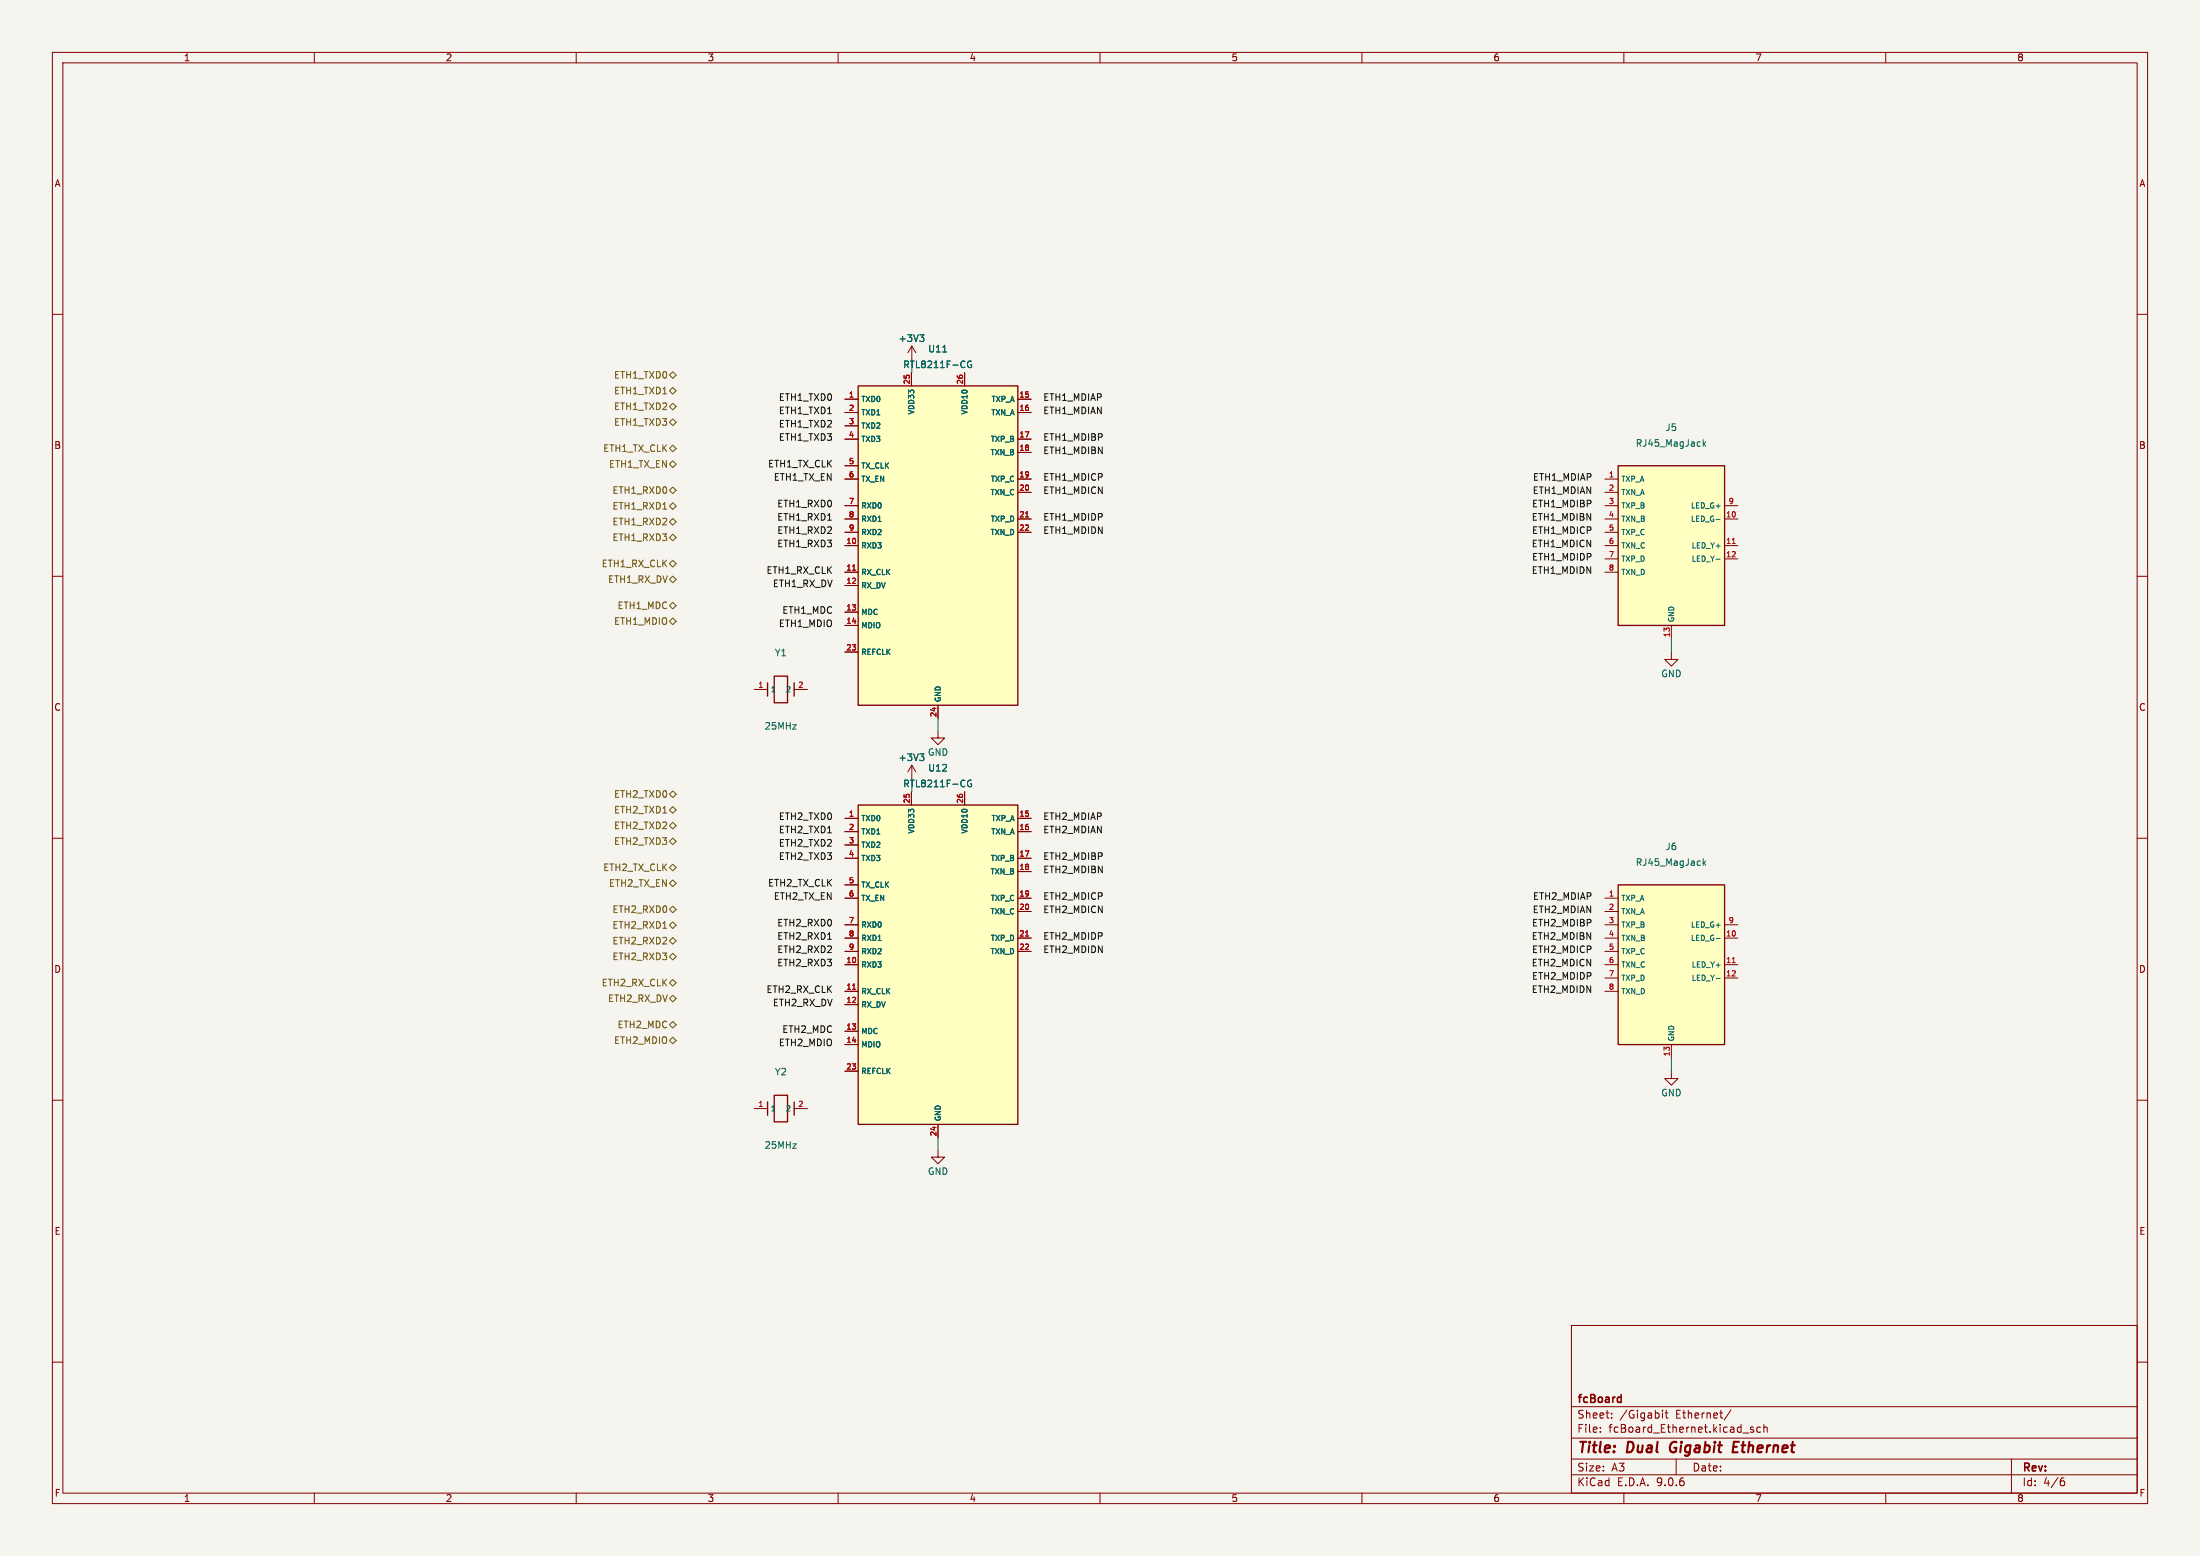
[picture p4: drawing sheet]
<svg xmlns="http://www.w3.org/2000/svg" width="420mm" height="297mm" viewBox="0 0 420 297" stroke-linecap="round" stroke-linejoin="round" font-family="sans-serif">
<path d="M0 0h420v297h-420z" fill="#f5f4ef" stroke="#f5f4ef" stroke-width=".19"/>
<g fill="none" stroke="#840000" stroke-width=".19">
<path d="M10 10h400v277h-400zM12 12h396v273h-396zM60 10v2M110 10v2M160 10v2M210 10v2M260 10v2M310 10v2M360 10v2M10 60h2M408 60h2M10 110h2"/>
<path d="M408 110h2M10 160h2M408 160h2M10 210h2M408 210h2M300 253h108v32h-108zM10 260h2M300 278.5h108M300 274.5h108M300 268.5h108M305.5 273.2v.2M305.5 272.5v.1"/>
<path d="M307.7 270.5v.2M307.7 269.8v.1M317.4 269.2v.1M317.4 269.7v1M317.9 269.7h.5M318.1 269.2v1.3l.3 .2M320 278.5v3M330.4 269.1l-1.2 1.9M332.7 273.5h1.2M334.7 272.5l-.3-.1-.2 .2v.2l.5 .2v.3h-.5M336.1 272.5l-.4-.1-.3 .3 .1 .6h.6M336.7 272.5l.2-.1 .4 .1 .1 .9"/>
<path d="M336.7 271.9v1.5M384 278.5v6.5M408 260h2M60 285v2M110 285v2M160 285v2M210 285v2M260 285v2M300 281.5h108M310 285v2M360 285v2M393.6 282.7h.4l.2 .2-.1 .5-.5 .2"/>
<path d="M394 282.1l-.4 .1"/>
</g>
<path d="M319.1 275.5a1.27 1.27 0 0 0 0 1.6M330.9 276.2h.7M332 275.2h-1l-.2 2h.9" fill="none" stroke="#840000" stroke-width=".4"/>
<path d="M308.9 168.9h20.3v30.5h-20.3z" fill="#ffffc2"/>
<path d="M308.9 168.9h20.3v30.5h-20.3z" fill="none" stroke="#840000" stroke-width=".25"/>
<g fill="none" stroke="#840000" stroke-width=".19">
<path d="M174.1 66.1l-.8 1.2M174.1 66.1l.7 1.2M174.1 66.1v2.5M306.4 171.4h2.5M306.4 174h2.5M306.4 176.5h2.5M306.4 179.1h2.5M329.2 176.5h2.6M329.2 179.1h2.6M306.4 181.6h2.5M306.4 184.1h2.5M306.4 186.7h2.5"/>
<path d="M306.4 189.2h2.5M319.1 199.4v2.5M329.2 184.1h2.6M329.2 186.7h2.6"/>
</g>
<path d="M175.6 63.9h.8l-.5 .5M176.1 64.4l.3 .2v.3l-.3 .3M325.1 163.9v1.3M325.3 164.7l.3 .5M325.6 164.3l-.5 .5M327.6 179.1h.8M327.6 186.8h.8" fill="none" stroke="#006464" stroke-width=".19"/>
<path d="M330.7 183.8h.6" fill="none" stroke="#a90000" stroke-width=".19"/>
<path d="M163.8 73.7h30.5v60.9h-30.5z" fill="#ffffc2"/>
<path d="M163.8 73.7h30.5v60.9h-30.5z" fill="none" stroke="#840000" stroke-width=".25"/>
<g fill="none" stroke="#840000" stroke-width=".19">
<path d="M161.3 76.2h2.5M161.3 78.7h2.5M174 71.1v2.6M184.1 71.1v2.6M194.3 76.2h2.5M194.3 78.7h2.5M161.3 81.3h2.5M161.3 83.8h2.5M161.3 88.9h2.5M161.3 91.4h2.5M161.3 96.5h2.5M161.3 99.1h2.5"/>
<path d="M194.3 83.8h2.5M194.3 91.4h2.5M194.3 99.1h2.5M194.3 86.4h2.5M194.3 94h2.5M161.3 101.6h2.5M161.3 104.1h2.5M161.3 109.2h2.5M161.3 111.8h2.5M161.3 116.8h2.5M161.3 119.4h2.5M194.3 101.6h2.5"/>
<path d="M161.3 124.5h2.5M179.1 134.6v2.6M319.1 124.6v1.3h1.2l-1.2 1.2-1.3-1.2h1.3"/>
</g>
<path d="M195.8 98.7h.6M162.8 108.8h.5" fill="none" stroke="#a90000" stroke-width=".19"/>
<path d="M180 67.2h.7M185.4 69a.59 .59 0 0 0-.7 .5 .59 .59 0 0 0 .7 .6l.1-.5h-.3" fill="none" stroke="#006464" stroke-width=".19"/>
<path d="M308.9 88.9h20.3v30.5h-20.3z" fill="#ffffc2"/>
<path d="M308.9 88.9h20.3v30.5h-20.3zM146.5 130.3v2.6M147.8 129.1h2.5v5h-2.5zM151.6 130.3v2.6M146.5 210.3v2.6M147.8 209.1h2.5v5h-2.5zM151.6 210.3v2.6" fill="none" stroke="#840000" stroke-width=".25"/>
<g fill="none" stroke="#840000" stroke-width=".19">
<path d="M306.4 91.4h2.5M306.4 94h2.5M306.4 96.5h2.5M306.4 99.1h2.5M329.2 96.5h2.6M329.2 99.1h2.6M306.4 101.6h2.5M306.4 104.1h2.5M306.4 106.7h2.5M306.4 109.2h2.5M319.1 119.4v2.5M329.2 104.1h2.6"/>
<path d="M329.2 106.7h2.6M144 131.6h2.5M151.6 131.6h2.5M144 211.6h2.5M151.6 211.6h2.5M179.1 219.6v1.3h1.2l-1.2 1.2-1.3-1.2h1.3M319.1 204.6v1.3h1.2l-1.2 1.2-1.3-1.2h1.3"/>
</g>
<path d="M325.1 83.9v1.3M325.3 84.7l.3 .5M325.6 84.3l-.5 .5M327.6 99.1h.8M327.6 106.8h.8" fill="none" stroke="#006464" stroke-width=".19"/>
<path d="M330.7 103.8h.6" fill="none" stroke="#a90000" stroke-width=".19"/>
<path d="M163.8 153.7h30.5v60.9h-30.5z" fill="#ffffc2"/>
<path d="M163.8 153.7h30.5v60.9h-30.5z" fill="none" stroke="#840000" stroke-width=".25"/>
<g fill="none" stroke="#840000" stroke-width=".19">
<path d="M161.3 76.2h2.5M161.3 78.7h2.5M174 71.1v2.6M184.1 71.1v2.6M194.3 76.2h2.5M194.3 78.7h2.5M161.3 81.3h2.5M161.3 83.8h2.5M161.3 88.9h2.5M161.3 91.4h2.5M161.3 96.5h2.5M161.3 99.1h2.5"/>
<path d="M194.3 83.8h2.5M194.3 91.4h2.5M194.3 99.1h2.5M194.3 86.4h2.5M194.3 94h2.5M161.3 101.6h2.5M161.3 104.1h2.5M161.3 109.2h2.5M161.3 111.8h2.5M161.3 116.8h2.5M161.3 119.4h2.5M194.3 101.6h2.5"/>
<path d="M161.3 124.5h2.5M179.1 139.6v1.3h1.2l-1.2 1.2-1.3-1.2h1.3M179.1 134.6v2.6M161.3 156.2h2.5M161.3 158.7h2.5M174 151.1v2.6M174.1 146.1l-.8 1.2M174.1 146.1l.7 1.2M174.1 146.1v2.5M184.1 151.1v2.6M194.3 156.2h2.5M194.3 158.7h2.5"/>
<path d="M161.3 161.3h2.5M161.3 163.8h2.5M161.3 168.9h2.5M161.3 171.4h2.5M161.3 176.5h2.5M161.3 179.1h2.5M194.3 163.8h2.5M194.3 171.4h2.5M194.3 179.1h2.5M194.3 166.4h2.5M194.3 174h2.5M161.3 181.6h2.5"/>
<path d="M161.3 184.1h2.5M161.3 189.2h2.5M161.3 191.8h2.5M161.3 196.8h2.5M161.3 199.4h2.5M194.3 181.6h2.5M161.3 204.5h2.5M179.1 214.6v2.6"/>
</g>
<path d="M195.8 98.7h.6M162.8 108.8h.5M195.8 178.7h.6M162.8 188.8h.5" fill="none" stroke="#a90000" stroke-width=".19"/>
<path d="M175.6 63.9h.8l-.5 .5M176.1 64.4l.3 .2v.3l-.3 .3M180 67.2h.7M185.4 69a.59 .59 0 0 0-.7 .5 .59 .59 0 0 0 .7 .6l.1-.5h-.3M175.6 143.9h.8l-.5 .5M176.1 144.4l.3 .2v.3l-.3 .3M185.4 149a.59 .59 0 0 0-.7 .5 .59 .59 0 0 0 .7 .6l.1-.5h-.3" fill="none" stroke="#006464" stroke-width=".19"/>
<g fill="none" stroke="#725600" stroke-width=".19">
<path d="M127.8 74.6l.6-.6 .7 .6-.7 .6zM127.8 77.6l.6-.6 .7 .6-.7 .6zM128.4 71l.7 .6-.7 .6-.6-.6zM127.8 85.6l.6-.6 .7 .6-.7 .6zM127.8 93.6l.6-.6 .7 .6-.7 .6zM127.8 99.6l.6-.6 .7 .6-.7 .6zM127.8 96.6l.6-.6 .7 .6-.7 .6zM127.8 80.6l.6-.6 .7 .6-.7 .6zM128.4 88l.7 .6-.7 .6-.6-.6zM127.8 107.6l.6-.6 .7 .6-.7 .6zM127.8 110.6l.6-.6 .7 .6-.7 .6zM127.8 115.6l.6-.6 .7 .6-.7 .6z"/>
<path d="M127.8 102.6l.6-.6 .7 .6-.7 .6zM127.8 118.6l.6-.6 .7 .6-.7 .6zM127.8 154.6l.6-.6 .7 .6-.7 .6zM127.8 151.6l.6-.6 .7 .6-.7 .6zM127.8 157.6l.6-.6 .7 .6-.7 .6zM127.8 160.6l.6-.6 .7 .6-.7 .6zM127.8 179.6l.6-.6 .7 .6-.7 .6zM127.8 176.6l.6-.6 .7 .6-.7 .6zM127.8 168.6l.6-.6 .7 .6-.7 .6zM127.8 173.6l.6-.6 .7 .6-.7 .6zM128.4 165l.7 .6-.7 .6-.6-.6zM127.8 198.6l.6-.6 .7 .6-.7 .6z"/>
<path d="M127.8 195.6l.6-.6 .7 .6-.7 .6zM127.8 190.6l.6-.6 .7 .6-.7 .6zM127.8 182.6l.6-.6 .7 .6-.7 .6zM127.8 187.6l.6-.6 .7 .6-.7 .6z"/>
</g>
<path d="M174.1 68.6v2.5M179.1 137.2v2.4M319.1 121.9v2.7M174.1 148.6v2.5M179.1 217.2v2.4M319.1 201.9v2.7" fill="none" stroke="#009600" stroke-width=".19"/>
<g font-size="2.8" fill="#840000">
<text x="301" y="277.9">Title:</text>
<text x="310.6" y="277.9">Dual</text>
<text x="319.6" y="277.9">Gigabit</text>
<text x="332.4" y="277.9">Ethernet</text>
</g>
<g font-size="2.1" fill="#840000">
<text x="301" y="268.2">fcBoard</text>
<text x="301" y="273.7">File:</text>
<text x="301" y="271">Sheet:</text>
<text x="307.1" y="273.7">fcBoard_Ethernet.kicad_sch</text>
<text x="309.2" y="271">/Gigabit</text>
<text x="319.9" y="271">Ethernet/</text>
<text x="301" y="281.1">Size:</text>
<text x="307.6" y="281.1">A3</text>
<text x="323" y="281.1">Date:</text>
<text x="386" y="281.3">Rev:</text>
<text x="301" y="283.9">KiCad</text>
<text x="308.7" y="283.9">E.D.A.</text>
<text x="316.3" y="283.9">9.0.6</text>
<text x="386" y="283.9">Id:</text>
<text x="390.1" y="283.9">4/6</text>
</g>
<g font-size="1.8" fill="#840000">
<text x="35" y="11.9">1</text>
<text x="85" y="11.9">2</text>
<text x="135" y="11.9">3</text>
<text x="185" y="11.9">4</text>
<text x="235" y="11.9">5</text>
<text x="285" y="11.9">6</text>
<text x="335" y="11.9">7</text>
<text x="385" y="11.9">8</text>
<text x="10.3" y="35.9">A</text>
<text x="408.3" y="35.9">A</text>
<text x="10.3" y="85.9">B</text>
<text x="408.2" y="85.9">B</text>
<text x="10.3" y="135.9">C</text>
<text x="408.2" y="135.9">C</text>
<text x="10.3" y="185.9">D</text>
<text x="408.2" y="185.9">D</text>
<text x="10.3" y="235.9">E</text>
<text x="408.3" y="235.9">E</text>
<text x="10.3" y="285.9">F</text>
<text x="35" y="286.9">1</text>
<text x="85" y="286.9">2</text>
<text x="135" y="286.9">3</text>
<text x="185" y="286.9">4</text>
<text x="235" y="286.9">5</text>
<text x="285" y="286.9">6</text>
<text x="335" y="286.9">7</text>
<text x="385" y="286.9">8</text>
<text x="408.3" y="285.9">F</text>
</g>
<g font-size="1.8" fill="#006464">
<text x="171.4" y="65.5">+3V3</text>
<text x="172.3" y="70.5">RTL8211F-CG</text>
<text x="177.1" y="67.5">U11</text>
<text x="317.9" y="82.5">J5</text>
<text x="312.2" y="85.5">RJ45_MagJack</text>
<text x="147.8" y="125.5">Y1</text>
<text x="317" y="129.5">GND</text>
<text x="145.9" y="139.5">25MHz</text>
<text x="171.4" y="145.5">+3V3</text>
<text x="177" y="144.5">GND</text>
<text x="177.1" y="147.5">U12</text>
<text x="172.3" y="150.5">RTL8211F-CG</text>
<text x="312.2" y="165.5">RJ45_MagJack</text>
<text x="317.9" y="162.5">J6</text>
<text x="147.8" y="205.5">Y2</text>
<text x="317" y="209.5">GND</text>
<text x="145.9" y="219.5">25MHz</text>
<text x="177" y="224.5">GND</text>
</g>
<g font-size="1.8" fill="#725600">
<text x="117.1" y="75.5">ETH1_TXD1</text>
<text x="117.1" y="72.5">ETH1_TXD0</text>
<text x="117.1" y="78.5">ETH1_TXD2</text>
<text x="117.1" y="81.5">ETH1_TXD3</text>
<text x="115.1" y="86.5">ETH1_TX_CLK</text>
<text x="116.2" y="89.5">ETH1_TX_EN</text>
<text x="116.8" y="94.5">ETH1_RXD0</text>
<text x="116.8" y="100.5">ETH1_RXD2</text>
<text x="116.8" y="97.5">ETH1_RXD1</text>
<text x="116.8" y="103.5">ETH1_RXD3</text>
<text x="114.8" y="108.5">ETH1_RX_CLK</text>
<text x="116" y="111.5">ETH1_RX_DV</text>
<text x="117.1" y="119.5">ETH1_MDIO</text>
<text x="117.8" y="116.5">ETH1_MDC</text>
<text x="117.1" y="155.5">ETH2_TXD1</text>
<text x="117.1" y="152.5">ETH2_TXD0</text>
<text x="117.1" y="161.5">ETH2_TXD3</text>
<text x="117.1" y="158.5">ETH2_TXD2</text>
<text x="115.1" y="166.5">ETH2_TX_CLK</text>
<text x="116.2" y="169.5">ETH2_TX_EN</text>
<text x="116.8" y="177.5">ETH2_RXD1</text>
<text x="116.8" y="174.5">ETH2_RXD0</text>
<text x="116.8" y="180.5">ETH2_RXD2</text>
<text x="116.8" y="183.5">ETH2_RXD3</text>
<text x="114.8" y="188.5">ETH2_RX_CLK</text>
<text x="116" y="191.5">ETH2_RX_DV</text>
<text x="117.8" y="196.5">ETH2_MDC</text>
<text x="117.1" y="199.5">ETH2_MDIO</text>
</g>
<g font-size="1.8" fill="#0f0f0f">
<text x="148.6" y="76.7">ETH1_TXD0</text>
<text x="199.1" y="76.7">ETH1_MDIAP</text>
<text x="148.6" y="81.8">ETH1_TXD2</text>
<text x="148.6" y="79.3">ETH1_TXD1</text>
<text x="199.1" y="79.3">ETH1_MDIAN</text>
<text x="146.5" y="89.4">ETH1_TX_CLK</text>
<text x="148.6" y="84.3">ETH1_TXD3</text>
<text x="199.1" y="86.9">ETH1_MDIBN</text>
<text x="199.1" y="84.3">ETH1_MDIBP</text>
<text x="147.6" y="92">ETH1_TX_EN</text>
<text x="199.1" y="92">ETH1_MDICP</text>
<text x="199.1" y="94.5">ETH1_MDICN</text>
<text x="292.5" y="94.5">ETH1_MDIAN</text>
<text x="292.6" y="92">ETH1_MDIAP</text>
<text x="148.3" y="99.6">ETH1_RXD1</text>
<text x="148.3" y="97">ETH1_RXD0</text>
<text x="199.1" y="99.6">ETH1_MDIDP</text>
<text x="292.3" y="99.6">ETH1_MDIBN</text>
<text x="292.4" y="97">ETH1_MDIBP</text>
<text x="148.3" y="102.1">ETH1_RXD2</text>
<text x="148.3" y="104.7">ETH1_RXD3</text>
<text x="199.1" y="102.1">ETH1_MDIDN</text>
<text x="292.3" y="104.7">ETH1_MDICN</text>
<text x="292.4" y="107.2">ETH1_MDIDP</text>
<text x="292.4" y="102.1">ETH1_MDICP</text>
<text x="146.2" y="109.7">ETH1_RX_CLK</text>
<text x="147.4" y="112.3">ETH1_RX_DV</text>
<text x="292.3" y="109.7">ETH1_MDIDN</text>
<text x="148.6" y="119.9">ETH1_MDIO</text>
<text x="149.3" y="117.4">ETH1_MDC</text>
<text x="148.6" y="161.8">ETH2_TXD2</text>
<text x="148.6" y="159.3">ETH2_TXD1</text>
<text x="148.6" y="156.7">ETH2_TXD0</text>
<text x="199.1" y="159.3">ETH2_MDIAN</text>
<text x="199.1" y="156.7">ETH2_MDIAP</text>
<text x="148.6" y="164.3">ETH2_TXD3</text>
<text x="199.1" y="166.9">ETH2_MDIBN</text>
<text x="199.1" y="164.3">ETH2_MDIBP</text>
<text x="146.5" y="169.4">ETH2_TX_CLK</text>
<text x="147.6" y="172">ETH2_TX_EN</text>
<text x="199.1" y="172">ETH2_MDICP</text>
<text x="292.6" y="172">ETH2_MDIAP</text>
<text x="148.3" y="179.6">ETH2_RXD1</text>
<text x="148.3" y="177">ETH2_RXD0</text>
<text x="199.1" y="174.5">ETH2_MDICN</text>
<text x="199.1" y="179.6">ETH2_MDIDP</text>
<text x="292.3" y="179.6">ETH2_MDIBN</text>
<text x="292.4" y="177">ETH2_MDIBP</text>
<text x="292.5" y="174.5">ETH2_MDIAN</text>
<text x="148.3" y="184.7">ETH2_RXD3</text>
<text x="148.3" y="182.1">ETH2_RXD2</text>
<text x="199.1" y="182.1">ETH2_MDIDN</text>
<text x="292.3" y="184.7">ETH2_MDICN</text>
<text x="292.4" y="182.1">ETH2_MDICP</text>
<text x="146.2" y="189.7">ETH2_RX_CLK</text>
<text x="292.3" y="189.7">ETH2_MDIDN</text>
<text x="292.4" y="187.2">ETH2_MDIDP</text>
<text x="147.4" y="192.3">ETH2_RX_DV</text>
<text x="149.3" y="197.4">ETH2_MDC</text>
<text x="148.6" y="199.9">ETH2_MDIO</text>
</g>
<g font-size="1.4" fill="#a90000">
<text x="161.9" y="75.9">1</text>
<text x="173.7" y="73.5" transform="rotate(-90 173.7 73.5)">25</text>
<text x="183.9" y="73.5" transform="rotate(-90 183.9 73.5)">26</text>
<text x="194.5" y="75.9">15</text>
<text x="161.9" y="78.5">2</text>
<text x="161.9" y="81">3</text>
<text x="161.9" y="83.6">4</text>
<text x="194.5" y="78.5">16</text>
<text x="194.5" y="83.6">17</text>
<text x="161.9" y="88.6">5</text>
<text x="194.5" y="86.1">18</text>
<text x="161.9" y="91.2">6</text>
<text x="194.5" y="91.2">19</text>
<text x="194.5" y="93.7">20</text>
<text x="307" y="91.2">1</text>
<text x="307" y="93.7">2</text>
<text x="161.9" y="96.3">7</text>
<text x="161.9" y="98.8">8</text>
<text x="161.9" y="101.3">9</text>
<text x="194.5" y="98.8">21</text>
<text x="194.5" y="101.3">22</text>
<text x="307" y="96.3">3</text>
<text x="307" y="98.8">4</text>
<text x="307" y="101.3">5</text>
<text x="329.4" y="98.8">10</text>
<text x="329.9" y="96.3">9</text>
<text x="161.5" y="103.9">10</text>
<text x="307" y="103.9">6</text>
<text x="307" y="106.4">7</text>
<text x="329.4" y="103.9">11</text>
<text x="329.4" y="106.4">12</text>
<text x="161.5" y="109">11</text>
<text x="161.5" y="111.5">12</text>
<text x="307" y="109">8</text>
<text x="161.5" y="116.6">13</text>
<text x="161.5" y="119.1">14</text>
<text x="161.5" y="124.2">23</text>
<text x="318.8" y="121.7" transform="rotate(-90 318.8 121.7)">13</text>
<text x="144.6" y="131.3">1</text>
<text x="152.3" y="131.3">2</text>
<text x="178.8" y="137" transform="rotate(-90 178.8 137)">24</text>
<text x="161.9" y="155.9">1</text>
<text x="173.7" y="153.5" transform="rotate(-90 173.7 153.5)">25</text>
<text x="183.9" y="153.5" transform="rotate(-90 183.9 153.5)">26</text>
<text x="194.5" y="155.9">15</text>
<text x="161.9" y="158.5">2</text>
<text x="161.9" y="161">3</text>
<text x="194.5" y="158.5">16</text>
<text x="161.9" y="163.6">4</text>
<text x="194.5" y="163.6">17</text>
<text x="194.5" y="166.1">18</text>
<text x="161.9" y="168.6">5</text>
<text x="161.9" y="171.2">6</text>
<text x="194.5" y="171.2">19</text>
<text x="194.5" y="173.7">20</text>
<text x="307" y="171.2">1</text>
<text x="307" y="173.7">2</text>
<text x="161.9" y="176.3">7</text>
<text x="161.9" y="178.8">8</text>
<text x="194.5" y="178.8">21</text>
<text x="307" y="176.3">3</text>
<text x="307" y="178.8">4</text>
<text x="329.4" y="178.8">10</text>
<text x="329.9" y="176.3">9</text>
<text x="161.5" y="183.9">10</text>
<text x="161.9" y="181.3">9</text>
<text x="194.5" y="181.3">22</text>
<text x="307" y="181.3">5</text>
<text x="307" y="183.9">6</text>
<text x="329.4" y="183.9">11</text>
<text x="161.5" y="189">11</text>
<text x="161.5" y="191.5">12</text>
<text x="307" y="186.4">7</text>
<text x="307" y="189">8</text>
<text x="329.4" y="186.4">12</text>
<text x="161.5" y="196.6">13</text>
<text x="161.5" y="199.1">14</text>
<text x="318.8" y="201.7" transform="rotate(-90 318.8 201.7)">13</text>
<text x="161.5" y="204.2">23</text>
<text x="144.6" y="211.3">1</text>
<text x="152.3" y="211.3">2</text>
<text x="178.8" y="217" transform="rotate(-90 178.8 217)">24</text>
</g>
<g font-size="1.4" fill="#006464">
<text x="164.3" y="76.9">TXD0</text>
<text x="189.1" y="76.9">TXP_A</text>
<text x="164.3" y="79.5">TXD1</text>
<text x="164.3" y="82">TXD2</text>
<text x="174.7" y="79.3" transform="rotate(-90 174.7 79.3)">VDD33</text>
<text x="184.9" y="79.3" transform="rotate(-90 184.9 79.3)">VDD10</text>
<text x="189.1" y="79.5">TXN_A</text>
<text x="164.3" y="84.6">TXD3</text>
<text x="164.3" y="89.6">TX_CLK</text>
<text x="189" y="87.1">TXN_B</text>
<text x="189" y="84.6">TXP_B</text>
<text x="164.3" y="92.2">TX_EN</text>
<text x="189" y="94.7">TXN_C</text>
<text x="189" y="92.2">TXP_C</text>
<text x="309.4" y="92.2">TXP_A</text>
<text x="309.4" y="94.7">TXN_A</text>
<text x="164.3" y="97.3">RXD0</text>
<text x="164.3" y="99.8">RXD1</text>
<text x="189" y="99.8">TXP_D</text>
<text x="309.4" y="97.3">TXP_B</text>
<text x="309.4" y="99.8">TXN_B</text>
<text x="322.7" y="97.3">LED_G+</text>
<text x="322.7" y="99.8">LED_G-</text>
<text x="164.3" y="102.3">RXD2</text>
<text x="164.3" y="104.9">RXD3</text>
<text x="189" y="102.3">TXN_D</text>
<text x="309.4" y="102.3">TXP_C</text>
<text x="309.4" y="104.9">TXN_C</text>
<text x="309.4" y="107.4">TXP_D</text>
<text x="322.8" y="104.9">LED_Y+</text>
<text x="322.8" y="107.4">LED_Y-</text>
<text x="164.3" y="110">RX_CLK</text>
<text x="164.3" y="112.5">RX_DV</text>
<text x="309.4" y="110">TXN_D</text>
<text x="164.3" y="117.6">MDC</text>
<text x="319.8" y="118.9" transform="rotate(-90 319.8 118.9)">GND</text>
<text x="164.3" y="120.1">MDIO</text>
<text x="164.3" y="125.2">REFCLK</text>
<text x="147" y="132.3">1</text>
<text x="149.9" y="132.3">2</text>
<text x="179.8" y="134.1" transform="rotate(-90 179.8 134.1)">GND</text>
<text x="164.3" y="156.9">TXD0</text>
<text x="164.3" y="159.5">TXD1</text>
<text x="174.7" y="159.3" transform="rotate(-90 174.7 159.3)">VDD33</text>
<text x="184.9" y="159.3" transform="rotate(-90 184.9 159.3)">VDD10</text>
<text x="189.1" y="159.5">TXN_A</text>
<text x="189.1" y="156.9">TXP_A</text>
<text x="164.3" y="162">TXD2</text>
<text x="164.3" y="164.6">TXD3</text>
<text x="189" y="167.1">TXN_B</text>
<text x="189" y="164.6">TXP_B</text>
<text x="164.3" y="169.6">TX_CLK</text>
<text x="164.3" y="172.2">TX_EN</text>
<text x="189" y="172.2">TXP_C</text>
<text x="309.4" y="172.2">TXP_A</text>
<text x="164.3" y="177.3">RXD0</text>
<text x="164.3" y="179.8">RXD1</text>
<text x="189" y="174.7">TXN_C</text>
<text x="189" y="179.8">TXP_D</text>
<text x="309.4" y="174.7">TXN_A</text>
<text x="309.4" y="177.3">TXP_B</text>
<text x="309.4" y="179.8">TXN_B</text>
<text x="322.7" y="177.3">LED_G+</text>
<text x="322.7" y="179.8">LED_G-</text>
<text x="164.3" y="182.3">RXD2</text>
<text x="164.3" y="184.9">RXD3</text>
<text x="189" y="182.3">TXN_D</text>
<text x="309.4" y="182.3">TXP_C</text>
<text x="309.4" y="184.9">TXN_C</text>
<text x="322.8" y="184.9">LED_Y+</text>
<text x="164.3" y="190">RX_CLK</text>
<text x="309.4" y="187.4">TXP_D</text>
<text x="309.4" y="190">TXN_D</text>
<text x="322.8" y="187.4">LED_Y-</text>
<text x="164.3" y="192.5">RX_DV</text>
<text x="164.3" y="197.6">MDC</text>
<text x="164.3" y="200.1">MDIO</text>
<text x="319.8" y="198.9" transform="rotate(-90 319.8 198.9)">GND</text>
<text x="164.3" y="205.2">REFCLK</text>
<text x="147" y="212.3">1</text>
<text x="149.9" y="212.3">2</text>
<text x="179.8" y="214.1" transform="rotate(-90 179.8 214.1)">GND</text>
</g>
</svg>
